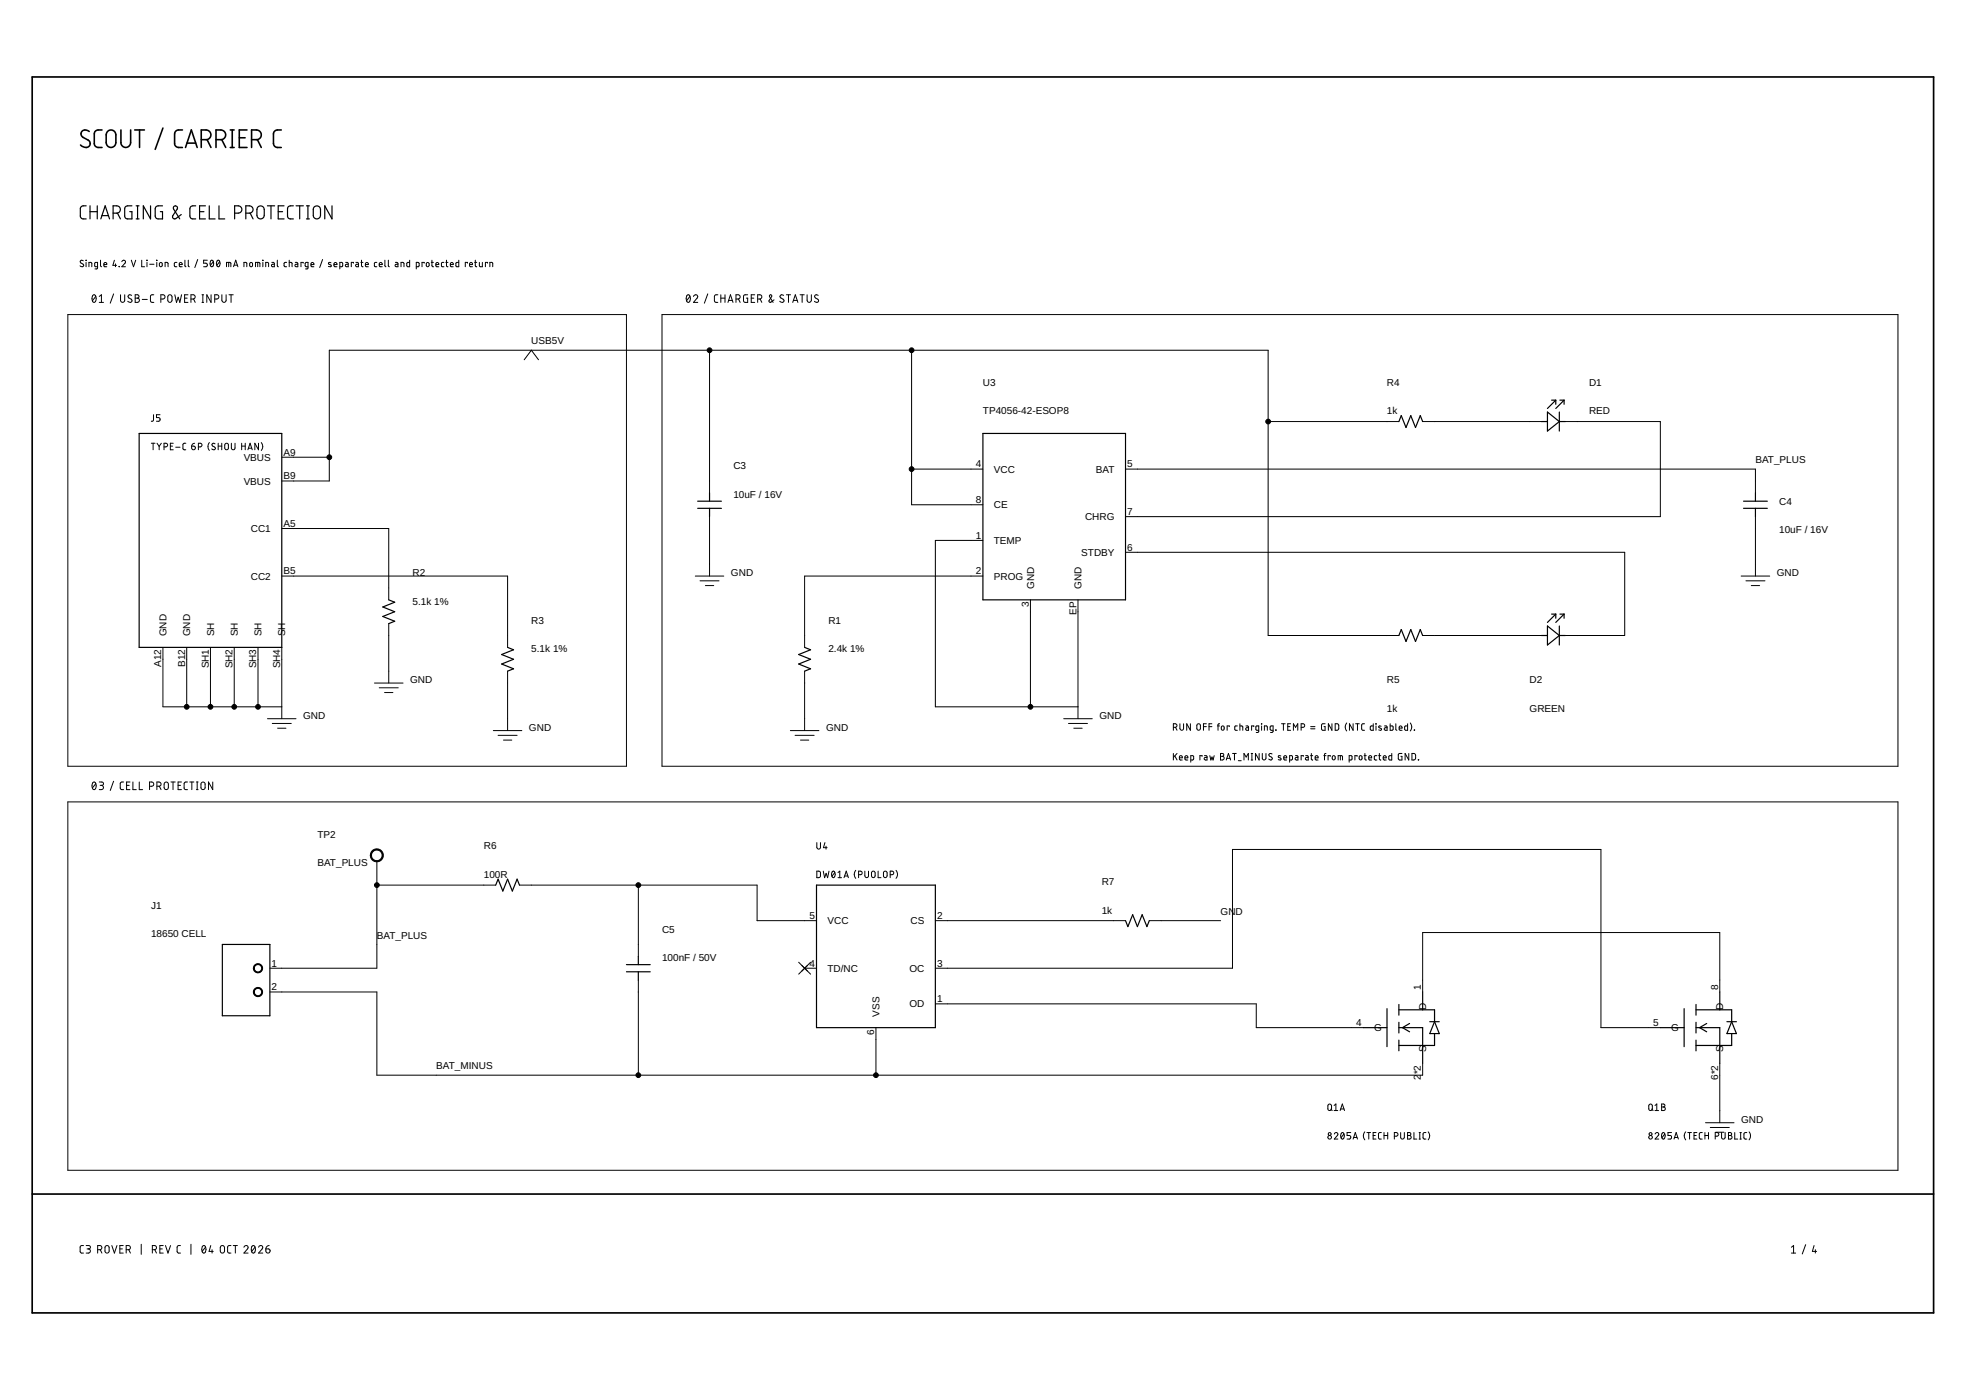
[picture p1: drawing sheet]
<svg xmlns="http://www.w3.org/2000/svg" width="420mm" height="297mm" viewBox="0 0 420 297" stroke-linecap="round" stroke-linejoin="round" font-family="sans-serif">
<path d="M6.9 16.4h406.3v264.2h-406.3zM6.9 255.2h406.3" fill="none" stroke="#000" stroke-width=".36"/>
<g fill="none" stroke="#000" stroke-width=".34">
<path d="M19.1 28.1a.95 .95 0 0 0-1.3-.3 .95 .95 0 0 0-.4 1.2l1.5 1a.89 .89 0 0 1 .2 1.2 .89 .89 0 0 1-1.3 .2l-.6-.4M21.8 27.8a1.42 1.42 0 0 0-1.5 .3l-.1 .5v2.1l.2 .6a1.6 1.6 0 0 0 1.4 .2M23 28.1a1.04 1.04 0 0 1 1.1-.2 1.04 1.04 0 0 1 .7 .9v1.7a1.04 1.04 0 0 1-1.1 1 1.04 1.04 0 0 1-1-1v-1.7zM25.8 27.8v2.7a1.04 1.04 0 0 0 1.1 1 1.04 1.04 0 0 0 1-1v-2.7M28.8 27.8h2.1M29.8 27.8v3.7M34.8 27.4l-1.6 4.5M39 27.8h-1.1l-.5 .5-.1 2.4 .3 .6a1.53 1.53 0 0 0 1.4 .2M39.6 31.5l1.3-3.7 1.2 3.7M40 30.6h1.8M43 29.8a1.8 1.8 0 0 0 1.8-.3 1.04 1.04 0 0 0 .2-1.1 1.04 1.04 0 0 0-1-.6h-1v3.7M44.3 29.8l.8 1.7"/>
<path d="M46.2 29.8a1.8 1.8 0 0 0 1.7-.3 1.04 1.04 0 0 0 .3-1.1 1.04 1.04 0 0 0-1-.6h-1v3.7M47.4 29.8l.8 1.7M49.2 31.5h.8M49.2 27.8h.8M49.6 27.8v3.7M51.1 29.4h1.3M52.8 27.8h-1.7v3.7h1.7M53.8 29.8a1.82 1.82 0 0 0 1.7-.3 1.04 1.04 0 0 0 .3-1.1 1.04 1.04 0 0 0-1-.6h-1v3.7M55 29.8l.8 1.7M60.1 27.8a1.42 1.42 0 0 0-1.5 .3l-.2 .5v2.1l.3 .6a1.53 1.53 0 0 0 1.4 .2"/>
</g>
<g fill="none" stroke="#000" stroke-width=".25">
<path d="M18.4 44l-1 .1-.2 .5v1.8l.4 .4h.8M19.2 44v2.8M19.2 45.2h1.6M20.8 44v2.8M21.5 46.8l1-2.8 .9 2.8M21.8 46.1h1.4M24.2 45.6a1.45 1.45 0 0 0 1.3-.3 .79 .79 0 0 0 .2-.9 .79 .79 0 0 0-.7-.4h-.8v2.8M25.1 45.6l.6 1.2M28.2 44h-.9l-.5 .2-.2 2 .3 .5 1.3 .1v-1.6h-.5M29.1 46.8h.6M29.1 44h.6M29.4 44v2.8"/>
<path d="M32.2 44v2.8l-1.6-2.8v2.8M34.7 44h-.9l-.5 .2-.1 2 .2 .5 1.3 .1v-1.6h-.4M38.7 45.8l-1.1 .9a.46 .46 0 0 1-.6 0 .46 .46 0 0 1-.1-.6l1-1.4a.45 .45 0 0 0-.4-.7 .45 .45 0 0 0-.4 .7l1.3 2.1M41.8 44l-1 .1-.2 .5 .1 1.9 .3 .3h.8M42.7 45.2h.9M43.9 44h-1.2v2.8h1.2M44.7 44v2.8h1.3M46.8 44v2.8h1.2M50.1 45.6a1.36 1.36 0 0 0 1.4-.3 .78 .78 0 0 0 .1-.9 .78 .78 0 0 0-.7-.4h-.8v2.8M52.5 45.6a1.36 1.36 0 0 0 1.4-.3 .78 .78 0 0 0 .1-.9 .78 .78 0 0 0-.7-.4h-.8v2.8M53.5 45.6l.6 1.2M55.2 44.2a.79 .79 0 0 1 .8-.1 .79 .79 0 0 1 .5 .7v1.2a.78 .78 0 0 1-.8 .8 .78 .78 0 0 1-.8-.8v-1.2z"/>
<path d="M57.1 44h1.6M57.9 44v2.8M59.5 45.2h.9M60.7 44h-1.2v2.8h1.2M62.7 44a1.14 1.14 0 0 0-1.1 .2l-.1 2.2 .4 .4h.8M63.3 44h1.5M64.1 44v2.8M65.5 46.8h.6M65.5 44h.6M65.8 44v2.8M67.2 44.2a.79 .79 0 0 1 .8-.1 .79 .79 0 0 1 .5 .7v1.2a.77 .77 0 0 1-.8 .8 .77 .77 0 0 1-.7-.8v-1.4zM71 44v2.8l-1.6-2.8v2.8"/>
<path d="M29.7 92.6h30.5v45.7h-30.5zM210.1 92.6h30.4v35.6h-30.4zM299 90.1l.5-1.3 1 2.6 1-2.6 1 2.6 1-2.6 .5 1.3M329.4 90.1h1.3M330.7 88.1l2.5 2-2.5 2zM331.6 85.5h.9M332.5 85.5l-1.8 1.8M332.5 85.5v.9M333.2 90.1h1.3M333.2 88.1v4M333.4 85.5h.9M334.3 85.5l-1.8 1.8"/>
<path d="M334.3 85.5v.9M149.1 107.1h5.1M149.1 108.6h5.1M151.6 105.3v1.8M151.6 108.6v1.8M372.6 107.1h5.1M372.6 108.6h5.1M375.2 105.3v1.8M375.2 108.6v1.8M83.1 128.2l1.2 .5-2.5 1 2.5 1-2.5 1 2.5 1.1-1.2 .5M108.5 138.3l1.2 .6-2.5 1 2.5 1-2.5 1 2.5 1-1.2 .5M172 138.3l1.2 .6-2.5 1 2.5 1-2.5 1 2.5 1-1.2 .5"/>
<path d="M299 135.8l.5-1.3 1 2.6 1-2.6 1 2.6 1-2.6 .5 1.3M329.4 135.8h1.3M330.7 133.8l2.5 2-2.5 2zM331.6 131.2h.9M332.5 131.2v.9M332.5 131.2l-1.8 1.8M333.2 133.8v4M333.2 135.8h1.3M333.4 131.2h.9M334.3 131.2v.9M334.3 131.2l-1.8 1.8M105.9 189.1l.5-1.2 1.1 2.5 1-2.5 1 2.5 1-2.5 .5 1.2"/>
<path d="M174.5 189.1h25.4v30.5h-25.4zM240.5 196.7l.5 1.3 1.1-2.5 1 2.5 1-2.5 1 2.5 .5-1.3M47.5 201.8h10.2v15.3h-10.2zM133.9 206.1h5.1M133.9 207.7h5.1M136.4 204.4v1.7M136.4 207.7v1.7M291.3 219.6h5.1M296.4 215.5v8.2M299 219.6h5v7.6M299 214.7v2.2M299 218.5v2.2"/>
<path d="M299 215.8h7.6v2.5M301.2 218.7l-1.5 .9 1.5 .9M304 212v3.8M305.6 218.3h2M306.6 218.3l1 2.6h-2zM354.8 219.6h5.1M359.9 215.5v8.2M362.5 219.6h5v7.6M362.5 215.8h7.6v2.5M362.5 214.7v2.2M362.5 218.5v2.2M364.7 218.7l-1.5 .9 1.5 .9"/>
<path d="M367.5 212v3.8M369.1 218.3h2M370.1 218.3l1 2.6h-2zM299 222.3v2.3M306.6 220.9v2.5h-7.6M362.5 222.3v2.3M370.1 220.9v2.5h-7.6"/>
</g>
<g fill="none" stroke="#000" stroke-width=".21">
<path d="M17.8 55.7l-.5-.1-.2 .3 .2 .3 .4 .2a.32 .32 0 0 1 .1 .5 .32 .32 0 0 1-.4 .1l-.3-.2M18.4 55.6h.1M18.4 56.1v.9M19 57v-.9l.6 .1v.8M20.8 57l-.5-.1v-.8h.5v1.1l-.1 .2-.4 .1M21.5 55.6v1.2l.2 .2M22.2 56.5h.6a.32 .32 0 0 0-.2-.4 .32 .32 0 0 0-.4 .3v.5l.6 .1M24.4 55.6l-.3 1.1h.8M24.7 56.4v.6M25.4 57h.1M26 55.9a.39 .39 0 0 1 .6-.3 .39 .39 0 0 1 .1 .6l-.7 .8h.8M28.1 55.6l.4 1.4 .5-1.4"/>
<path d="M30.3 55.6v1.4h.6M31.4 55.6l.1 .1zM31.4 56.1v.9M32 56.5h.9M33.5 55.6v.1zM33.5 56.1v.9M34.2 56.2l.2-.1 .2 .2v.5l-.2 .2-.3-.3zM35.3 57v-.9l.6 .1v.8M37.8 56.1h-.4l-.1 .2v.6l.5 .1M38.3 56.5h.6a.32 .32 0 0 0-.2-.4 .32 .32 0 0 0-.4 .3v.5l.6 .1M39.5 55.6v1.2l.3 .2M40.2 55.6l.1 1.3 .2 .1"/>
<path d="M42.2 55.5l-.6 1.7M44.3 55.6h-.8v.6h.5a.39 .39 0 0 1 .3 .4 .39 .39 0 0 1-.3 .4h-.5M45.1 55.7l.2-.1a.83 .83 0 0 1 0 1.4 .85 .85 0 0 1-.2-1.3zM45.6 55.9l-.6 .8M46.4 55.7l.1-.1a.74 .74 0 0 1 .6 .7 .74 .74 0 0 1-.4 .7 .85 .85 0 0 1-.3-1.3zM46.9 55.9l-.6 .8M48.4 57v-.9h.8l.1 .9M48.9 56.1v.9M49.9 57l.5-1.4 .4 1.4M50 56.7h.7M52.1 57v-.9l.6 .1v.8M53.5 56.2l.2-.1 .3 .2v.5l-.3 .2-.3-.2z"/>
<path d="M54.6 57v-.9l.9 .1v.8M55.1 56.1v.9M56.1 55.6l.1 .1zM56.2 56.1v.9M56.8 57v-.9l.6 .1v.8M58.1 56.1h.4l.1 .2v.7h-.4l-.1-.4 .5-.1M59.3 55.6v1.2l.2 .2M61.3 56.1h-.5l-.1 .2v.6l.6 .1M61.8 56.1l.6 .1v.8M61.8 55.6v1.4M63.1 56.1h.4l.1 .2v.7h-.4l-.1-.4 .5-.1M64.8 56.2v-.1h-.5v.9"/>
<path d="M65.8 57l-.5-.1v-.8h.5v1.1l-.1 .2-.4 .1M66.5 56.5h.6a.32 .32 0 0 0-.2-.4 .32 .32 0 0 0-.4 .3v.5l.6 .1M68.9 55.5l-.6 1.7M70.7 56.2l-.3-.1-.2 .2 .6 .4v.2h-.6M71.4 56.5h.6a.33 .33 0 0 0-.2-.4 .33 .33 0 0 0-.4 .3l.1 .6h.5M72.6 57l.6-.1-.1-.8h-.5v1.4M73.9 56.1h.4l.1 .2v.7h-.4l-.1-.4 .5-.1M75.5 56.2v-.1h-.4v.9M76.1 56.1h.4l.1 .2v.7h-.5l-.1-.2 .1-.2 .5-.1M77.1 56.1h.5M77.3 55.6v1.2l.3 .2M78.1 56.5h.6a.33 .33 0 0 0-.2-.4 .33 .33 0 0 0-.4 .3l.1 .6h.5"/>
<path d="M80.5 56.1h-.4l-.1 .2v.6l.5 .1M81 56.5h.7a.33 .33 0 0 0-.2-.4 .33 .33 0 0 0-.5 .3l.2 .6h.5M82.3 55.6v1.2l.2 .2M83 55.6v1.2l.2 .2M84.5 56.1h.4l.1 .2v.7h-.4l-.1-.4 .5-.1M85.7 57v-.9l.6 .1v.8M87.5 55.6v1.4h-.4l-.1-.8 .5-.1M89 57l.5-.1v-.8h-.5v1.4M90.7 56.2v-.1h-.5v.9M91.2 56.2l.3-.1 .2 .3v.4l-.2 .2-.4-.2zM92.2 56.1h.4M92.3 55.6v1.2l.3 .2"/>
<path d="M93.2 56.5h.6a.32 .32 0 0 0-.3-.4 .32 .32 0 0 0-.3 .3v.5l.6 .1M94.9 56.1h-.5l-.1 .2 .1 .6 .5 .1M95.3 56.1h.4M95.4 55.6v1.3l.3 .1M96.2 56.5h.7a.32 .32 0 0 0-.3-.4 .32 .32 0 0 0-.4 .3l.1 .5 .6 .1M98 55.6v1.4h-.5v-.8l.5-.1M99.9 56.2v-.1h-.5v.9M100.4 56.5h.6a.32 .32 0 0 0-.3-.4 .32 .32 0 0 0-.3 .3v.5l.6 .1M101.4 56.1h.5M101.6 55.6v1.3l.3 .1M102.4 56.1v.7l.3 .2h.4v-.9M104.2 56.2v-.1h-.5v.9"/>
<path d="M104.7 57v-.9l.6 .1v.8M14.5 67.2h119.4v96.5h-119.4zM19.9 63.1l.2-.1a.97 .97 0 0 1 0 1.6 1.03 1.03 0 0 1-.2-1.5zM20.5 63.4l-.8 .9M21.2 63.4l.5-.4v1.6M21.2 64.6h.9M24.3 62.8l-.7 2M25.8 63v1.2a.44 .44 0 0 0 .4 .4 .44 .44 0 0 0 .4-.4v-1.2M28.1 63.1l-.2-.1a.38 .38 0 0 0-.5 .1 .38 .38 0 0 0 .1 .6l.5 .2a.41 .41 0 0 1 .1 .7 .41 .41 0 0 1-.6-.1l-.2-.1M28.9 63h.5a.36 .36 0 0 1 .3 .4 .36 .36 0 0 1-.3 .3 .46 .46 0 0 1 .4 .5 .46 .46 0 0 1-.4 .4h-.5zM28.9 63.7h.5M30.4 64h1.1"/>
<path d="M32.9 63h-.5l-.2 .4v1l.3 .2h.4M34.4 63.9h.4a.46 .46 0 0 0 .5-.5 .46 .46 0 0 0-.5-.4h-.4v1.6M36 63.1l.3-.1 .3 .1 .2 1.1a.46 .46 0 0 1-.5 .4 .46 .46 0 0 1-.4-.4zM37.4 63l.3 1.6 .4-1.1 .3 1.1 .4-1.6M39.5 63.7h.5M40.2 63h-.7v1.6h.7M40.8 63.9h.5a.46 .46 0 0 0 .4-.5 .46 .46 0 0 0-.4-.4h-.5v1.6M41.4 63.9l.3 .7M43.2 64.6h.3M43.2 63h.3M43.3 63v1.6M45.1 63v1.6l-.9-1.6v1.6"/>
<path d="M45.9 63.9h.4a.46 .46 0 0 0 .5-.5 .46 .46 0 0 0-.5-.4h-.4v1.6M47.4 63v1.2a.46 .46 0 0 0 .5 .4 .46 .46 0 0 0 .4-.4v-1.2M48.9 63h.9M49.4 63v1.6M112 76.9l1.6-2.1 1.5 2.1M141.5 67.2h264.1v96.5h-264.1zM146.9 63.1l.1-.1a.8 .8 0 0 1 .6 .6 .8 .8 0 0 1-.2 .8l-.3 .2a1.06 1.06 0 0 1-.2-1.5zM147.4 63.4l-.7 .9M148.2 63.4a.44 .44 0 0 1 .6-.4 .44 .44 0 0 1 .2 .7l-.8 .9h.9M151.3 62.8l-.8 2M151.6 74.8v30.5M153.4 63h-.5l-.2 .4 .1 1.1 .6 .1"/>
<path d="M154.1 63.7h.8M154.1 63v1.6M154.9 63v1.6M155.6 64.6l.5-1.6 .6 1.6M155.7 64.2h.8M157.3 63.9h.4a.46 .46 0 0 0 .5-.5 .46 .46 0 0 0-.5-.4h-.4v1.6M157.8 63.9l.4 .7M159.8 63h-.7l-.2 .2v1.1l.2 .3h.7v-.9h-.3M160.5 63.7h.6M161.3 63h-.8v1.6h.8M161.9 63.9h.5a.46 .46 0 0 0 .4-.5 .46 .46 0 0 0-.4-.4h-.5v1.6M162.5 63.9l.3 .7"/>
<path d="M165.4 64.1l-.7 .5a.27 .27 0 0 1-.3-.1 .27 .27 0 0 1 0-.3l.5-.8a.26 .26 0 0 0-.2-.4 .26 .26 0 0 0-.2 .4l.7 1.2M167.5 63.1l-.6-.1-.2 .4 .1 .2 .7 .5a.47 .47 0 0 1-.3 .5 .47 .47 0 0 1-.6-.2M168.1 63h.9M168.5 63v1.6M169.4 64.6l.6-1.6 .5 1.6M169.6 64.2h.8M171 63h.9M171.4 63v1.6M172.5 63v1.2a.46 .46 0 0 0 .4 .4 .46 .46 0 0 0 .5-.4v-1.2M174.9 63.1l-.2-.1a.38 .38 0 0 0-.6 .1 .38 .38 0 0 0 .2 .6l.5 .2a.41 .41 0 0 1 0 .7 .41 .41 0 0 1-.6-.1l-.1-.1M194.8 74.8v33.1h15.3M32.3 94.7h.8"/>
<path d="M32.7 94.7v1.4M32.8 88.6v1.2l-.5 .2M33.5 94.7l.5 .7M34 95.4v.7M34.2 88.6h-.8v.6h.5a.4 .4 0 0 1 .3 .4 .4 .4 0 0 1-.3 .4h-.5M34.5 94.7l-.5 .7M35.1 95.5h.3a.39 .39 0 0 0 .4-.4 .39 .39 0 0 0-.4-.4h-.3v1.4M36.4 95.3h.5M37 94.7h-.6v1.4h.6M37.5 95.6h1M39.7 94.7h-.4l-.2 .3v.9l.2 .2h.4M41 95.3h.4a.4 .4 0 0 1 .4 .5 .4 .4 0 0 1-.5 .3 .4 .4 0 0 1-.3-.4z"/>
<path d="M41.6 94.7l-.4 .1-.2 .5M42.4 95.5h.4a.39 .39 0 0 0 .4-.4 .39 .39 0 0 0-.4-.4h-.4v1.4M44.7 94.6l-.3 .8 .3 .9M46 94.8l-.2-.1a.33 .33 0 0 0-.5 .2 .33 .33 0 0 0 .1 .4l.5 .2a.35 .35 0 0 1 0 .6 .35 .35 0 0 1-.5-.1l-.1-.1M46.6 95.3h.8M46.6 94.7v1.4M47.4 94.7v1.4M48.2 94.8h.5l.1 .9a.39 .39 0 0 1-.4 .4 .39 .39 0 0 1-.4-.4zM49.4 94.7v1a.39 .39 0 0 0 .4 .4 .39 .39 0 0 0 .4-.4v-1M51.6 95.3h.8M51.6 94.7v1.4M52.4 94.7v1.4"/>
<path d="M53 96.1l.4-1.4 .5 1.4M53.1 95.8h.7M55.2 94.7v1.4l-.7-1.4v1.4M55.8 94.6l.4 .8-.4 .9M60.2 97.7h10.2M271 90.1h28M304 90.1h25.4M334.5 90.1h20.3v20.3h-114.3M60.2 112.9h22.9v15.3M60.2 102.8h10.2v-28h200.6v61h28M151.6 110.4v12.7M194.8 100.2h15.3"/>
<path d="M210.1 115.5h-10.2v35.5h30.5M240.5 100.2h134.7v5.1M240.5 118h106.7v17.8h-12.7M375.2 110.4v12.7M34.8 138.3v12.7h25.4M39.9 138.3v12.7M45 138.3v12.7M50.1 138.3v12.7M55.1 138.3v12.7M60.2 123.1h48.3v15.2M60.2 138.3v15.3M83.1 133.3v12.7"/>
<path d="M148.6 123.1h6.1M149.6 124.1h4.1M150.7 125.1h1.8M210.1 123.1h-38.1v15.2M220.2 128.2v22.8M230.4 128.2v25.4M304 135.8h25.4M372.1 123.1h6.1M373.1 124.1h4.1M374.3 125.1h1.7M57.2 153.6h6.1M58.2 154.6h4.1"/>
<path d="M59.3 155.6h1.8M80 146h6.1M81 147h4.1M82.2 148h1.8M105.4 156.1h6.1M106.4 157.1h4.1M107.6 158.2h1.8M108.5 143.4v12.7M168.9 156.1h6.1M169.9 157.1h4.1M171.1 158.2h1.7M172 143.4v12.7"/>
<path d="M227.3 153.6h6.1M228.3 154.6h4.1M229.5 155.6h1.8M250.8 155.4h.3a.38 .38 0 0 0 .4-.4 .38 .38 0 0 0-.4-.3h-.3v1.4M251.2 155.4l.3 .7M252.2 154.7v1a.39 .39 0 0 0 .4 .4 .39 .39 0 0 0 .3-.4v-1M254.4 154.7v1.4l-.8-1.4v1.4M255.9 154.8h.5l.1 .9a.38 .38 0 0 1-.3 .4 .38 .38 0 0 1-.4-.4zM257.2 155.3h.6M257.8 154.7h-.6v1.4M258.4 155.3h.6M259 154.7h-.6v1.4"/>
<path d="M260.2 155.1h.4M260.6 154.7l-.3 .1v1.3M261 155.3l.2-.2 .4 .2-.1 .7h-.3l-.2-.1zM262.7 155.3v-.2h-.4v1M264.4 155.1l-.4 .1-.1 .2v.5l.5 .2M265 155.1l.6 .1v.9M265 154.7v1.4M266.3 155.1l.5 .1v.9l-.5-.1 .1-.5h.4M267.9 155.3v-.2h-.4v1M269 156.1l-.6-.2 .1-.7 .5-.1v1.2l-.1 .2h-.4M269.6 154.7h.1M269.6 155.1v1"/>
<path d="M270.2 156.1v-1l.6 .1v.9M272.1 156.1l-.6-.2 .1-.7 .5-.1v1.2l-.2 .2h-.4M272.6 156.1h.1M273.9 154.7h.8M274.3 154.7v1.4M275.2 155.3h.5M275.8 154.7h-.6v1.4h.6M276.4 156.1v-1.4l.5 .7 .4-.7v1.4M278.1 155.4h.3a.38 .38 0 0 0 .4-.4 .38 .38 0 0 0-.4-.3h-.3v1.4M280.1 155.3h.9M280.1 155.7h.9M283.2 154.7h-.6l-.2 .2v.8l.2 .3 .6 .1v-.8h-.2"/>
<path d="M284.6 154.7v1.4l-.7-1.4v1.4M285.3 154.7h.6l.2 .2v.9l-.2 .2-.6 .1zM287.8 154.5l-.3 .9 .3 .8M289.2 154.7v1.4l-.8-1.4v1.4M289.7 154.7h.8M290.1 154.7v1.4M291.6 154.7h-.4l-.2 .3v.9l.2 .1 .4 .1M293.5 154.7v1.4l-.5-.1-.1-.8 .6-.1M294 154.7h.1M294.1 155.1v1M295.2 155.2h-.5l-.1 .1 .6 .4v.3h-.6M295.9 155.1l.5 .1v.9l-.5-.1 .1-.5h.4"/>
<path d="M297.1 154.7v1.4l.5-.1 .1-.8-.6-.1M298.3 154.7v1.1l.2 .3M299 155.6h.6a.32 .32 0 0 0-.2-.5 .32 .32 0 0 0-.4 .3v.5l.6 .2M300.8 154.7v1.4l-.5-.1-.1-.8 .6-.1M301.4 154.5l.3 .9-.3 .8M302.2 156l.1 .1zM14.5 171.4h391.1v78.7h-391.1zM19.9 167.2l.2-.1a.97 .97 0 0 1 0 1.6 1.02 1.02 0 0 1-.2-1.5zM20.5 167.5l-.8 .9M21.2 167.1h.6a.36 .36 0 0 1 .3 .4 .36 .36 0 0 1-.3 .3h-.4M21.7 167.8a.46 .46 0 0 1 .4 .5 .46 .46 0 0 1-.4 .4h-.5M24.3 166.9l-.7 2"/>
<path d="M26.4 167.1l-.5 .1-.2 .3v1l.2 .2h.5M27.1 167.8h.5M27.8 167.1h-.7v1.6h.7M28.4 167.1v1.6h.7M29.8 167.1v1.6h.7M32 168h.4a.46 .46 0 0 0 .5-.4 .46 .46 0 0 0-.5-.5h-.4v1.6M33.5 168h.5a.46 .46 0 0 0 .4-.4 .46 .46 0 0 0-.4-.5h-.5v1.6M34.1 168l.3 .7M35.2 167.3l.3-.2 .4 .2 .1 1a.46 .46 0 0 1-.5 .4 .46 .46 0 0 1-.4-.4zM36.5 167.1h.9M37 167.1v1.6M38.1 167.8h.5"/>
<path d="M38.8 167.1h-.7v1.6h.7M40.1 167.1l-.5 .1-.3 .3 .1 1 .2 .2h.5M40.6 167.1h.8M41 167.1v1.6M42 168.7h.3M42 167.1h.3M42.1 167.1v1.6M43.1 167.3l.3-.2 .4 .3v.9a.44 .44 0 0 1-.4 .4 .44 .44 0 0 1-.5-.4zM45.5 167.1v1.6l-.9-1.6v1.6M250.8 161v1.4M251.1 161.5l.4 .9M251.5 161l-.7 .9"/>
<path d="M252.1 161.9h.6a.32 .32 0 0 0-.2-.4 .32 .32 0 0 0-.4 .3v.5l.6 .1M253.2 161.9h.7a.32 .32 0 0 0-.3-.4 .32 .32 0 0 0-.4 .3l.1 .5 .6 .1M254.5 162.4l.6-.1-.1-.8h-.5v1.4M256.9 161.6v-.1h-.5v.9M257.4 161.5l.5 .1 .1 .8-.6-.1 .1-.4h.5M258.6 161.5l.2 .9 .2-.6 .2 .6 .3-.9M260.8 161l.7 .1v.3l-.3 .2a.39 .39 0 0 1 .4 .4 .39 .39 0 0 1-.4 .4h-.4zM260.8 161.6h.4M262.1 162.4l.4-1.4 .5 1.4M262.2 162.1h.7M263.4 161h.8M263.8 161v1.4"/>
<path d="M264.6 162.6h.7M265.9 162.4v-1.4l.4 .8 .5-.8v1.4M267.4 162.4h.3M267.4 161h.3M267.5 161v1.4M269.1 161v1.4l-.8-1.4v1.4M269.8 161v1a.39 .39 0 0 0 .4 .4 .39 .39 0 0 0 .4-.4v-1M271.8 161.1l-.4-.1-.2 .3 .6 .5a.35 .35 0 0 1 0 .6 .35 .35 0 0 1-.5-.1l-.2-.1M273.7 161.5h-.4l-.1 .2 .5 .3 .1 .3h-.6M274.4 161.9h.6a.32 .32 0 0 0-.2-.4 .32 .32 0 0 0-.4 .3v.5l.6 .1M275.6 162.4l.6-.1-.1-.8h-.5v1.4M276.9 161.5h.4l.1 .2v.7h-.5l-.1-.2v-.2l.6-.1"/>
<path d="M278.5 161.6v-.1h-.4v.9M279 161.5l.5 .1 .1 .8-.6-.1 .1-.4h.5M280.1 161.5h.4M280.2 161l.1 1.3 .2 .1M281.1 161.9h.6a.32 .32 0 0 0-.2-.4 .32 .32 0 0 0-.4 .3v.5l.6 .1M282.9 161.5h.5M283.4 161l-.3 .1v1.3M284.3 161.6v-.1h-.5v.9M284.8 161.5h.3l.2 .3v.4l-.2 .2-.4-.3zM286 162.4v-.9h.8l.1 .9M286.4 161.5v.9M288.3 162.4l.6-.1-.1-.8h-.5v1.4"/>
<path d="M290 161.6v-.1h-.4v.9M290.6 161.5h.3l.2 .1v.6l-.2 .2-.4-.2zM291.5 161.5h.5M291.7 161v1.3l.3 .1M292.5 161.9h.6a.32 .32 0 0 0-.2-.4 .32 .32 0 0 0-.4 .3v.5l.6 .1M294.3 161.5h-.5l-.1 .2v.6l.6 .1M294.6 161.5h.5M294.8 161v1.2l.3 .2M295.6 161.9h.6a.33 .33 0 0 0-.2-.4 .33 .33 0 0 0-.4 .3l.1 .6h.5M297.4 161v1.4h-.5l-.1-.8 .6-.1M299.6 161h-.6l-.1 .2-.1 .9 .2 .3h.6v-.8h-.2M301.1 161v1.4l-.8-1.4v1.4"/>
<path d="M301.8 161h.5l.2 .2v.8l-.2 .4h-.5zM303.1 162.3l.1 .1zM80.5 184.1v22.8h-22.8M80.5 189.1h25.4M111 189.1h50.8v7.6h12.7M136.4 189.1v15.3M174.6 186.2h.5l.2 .2v.9l-.2 .2-.5 .1zM174.6 180.1v1a.39 .39 0 0 0 .4 .4 .39 .39 0 0 0 .3-.4v-1M175.9 186.2l.3 1.4 .4-1 .3 1 .3-1.4M176.3 180.1l-.3 1h.8M176.5 180.8v.7M177.9 186.2h.1a.69 .69 0 0 1 .5 .6 .69 .69 0 0 1-.5 .7l-.3-.4z"/>
<path d="M178.4 186.5l-.6 .7M179.1 187.6h.8M179.1 186.5l.4-.3v1.4M180.4 187.6l.4-1.4 .5 1.4M180.5 187.2h.7M182.9 186l-.3 .9 .3 .8M183.5 186.9h.4a.38 .38 0 0 0 .4-.4 .38 .38 0 0 0-.4-.3h-.4v1.4M184.8 186.2v1a.39 .39 0 0 0 .4 .4 .39 .39 0 0 0 .4-.4v-1M186.4 186.3h.5l.1 .9a.39 .39 0 0 1-.4 .4 .39 .39 0 0 1-.4-.4zM187.7 186.2v1.4h.6M188.9 186.3h.6l.1 .9a.39 .39 0 0 1-.4 .4 .39 .39 0 0 1-.4-.4zM190.2 186.9h.4a.38 .38 0 0 0 .4-.4 .38 .38 0 0 0-.4-.3h-.4v1.4"/>
<path d="M191.5 186l.3 .9-.3 .8M199.9 196.7h40.6M245.6 196.7h15.3M57.7 212h22.8v17.8h223.5v-2.6M136.4 209.4v20.4M170.7 205.6l2.5 2.6M172 206.9h2.5M173.2 205.6l-2.5 2.6M187.2 219.6v10.2M199.9 206.9h63.5v-25.4h78.7v38.1h12.7M199.9 214.5h68.6v5.1h22.8M304 212v-12.7h63.5v12.7"/>
<path d="M283.9 236.1l.3-.2 .2 .2 .2 .8a.39 .39 0 0 1-.4 .4 .39 .39 0 0 1-.4-.4zM284.4 237l.3 .3M285.1 236.2l.4-.3v1.4M285.1 237.3h.8M286.4 237.3l.5-1.4 .4 1.4M286.5 237h.7M352.5 236.1l.2-.2 .3 .2 .1 .8a.38 .38 0 0 1-.4 .4 .38 .38 0 0 1-.3-.4zM353 237l.3 .3M353.7 237.3h.8M353.7 236.2l.4-.3v1.4M355.1 235.9l.6 .2 .1 .2-.3 .3a.38 .38 0 0 1 .4 .3 .38 .38 0 0 1-.4 .4h-.4zM355.1 236.6h.4"/>
<path d="M364.5 239.9h6.1M367.5 227.2v12.7M285.2 242.3a.38 .38 0 0 1 .5-.3 .38 .38 0 0 1 .1 .7l-.6 .7h.7M286.8 242a.74 .74 0 0 1 .5 .7 .74 .74 0 0 1-.4 .7 .86 .86 0 0 1-.1-1.4zM287.2 242.3l-.6 .8M288.7 242h-.8v.7h.5a.39 .39 0 0 1 .3 .3 .39 .39 0 0 1-.3 .4h-.5M289.2 243.4l.4-1.4 .5 1.4M289.3 243.1h.7M291.7 241.9l-.3 .8 .3 .9M292.1 242h.8M292.5 242v1.4M293.5 242.7h.4"/>
<path d="M294.1 242h-.6v1.4h.6M295.2 242h-.4l-.2 .3v.9l.2 .2h.4M295.8 242.7h.8M295.8 242v1.4M296.6 242v1.4M298 242.8h.4a.39 .39 0 0 0 .4-.4 .39 .39 0 0 0-.4-.4h-.4v1.4M299.3 242v1a.39 .39 0 0 0 .4 .4 .39 .39 0 0 0 .4-.4v-1M300.8 242l.7 .1v.4l-.3 .2a.38 .38 0 0 1 .4 .3 .38 .38 0 0 1-.4 .4h-.4zM300.8 242.7h.4M302.2 242v1.4h.6M303.3 243.4h.3M303.3 242h.3"/>
<path d="M303.4 242v1.4M304.7 242h-.4l-.2 .3v.9l.2 .2h.4M305.2 241.9l.3 .8-.3 .9M353.7 242.3a.39 .39 0 0 1 .6-.3 .39 .39 0 0 1 .1 .7l-.7 .7h.8M355.3 242.1l.1-.1a.71 .71 0 0 1 .5 .7 .71 .71 0 0 1-.5 .7l-.3-.7zM355.8 242.3l-.6 .8M357.2 242h-.7v.7h.4a.39 .39 0 0 1 .3 .3 .39 .39 0 0 1-.3 .4h-.4M357.8 243.4l.4-1.4 .5 1.4M357.9 243.1h.7M360.3 241.9l-.4 .8 .4 .9M360.7 242h.8M361.1 242v1.4"/>
<path d="M362 242.7h.5M362.6 242h-.6v1.4h.6M363.8 242h-.5l-.1 .3v.9l.1 .2h.5M364.4 242.7h.7M364.4 242v1.4M365.1 242v1.4M365.5 240.9h4.1M366.6 242.8h.3a.39 .39 0 0 0 .4-.4 .39 .39 0 0 0-.4-.4h-.3v1.4M366.6 242h1.8M367.9 242v1a.38 .38 0 0 0 .4 .4 .38 .38 0 0 0 .4-.4v-1M369.4 242l.6 .1 .1 .3-.3 .3a.38 .38 0 0 1 .4 .3 .38 .38 0 0 1-.4 .4h-.4zM369.4 242.7h.4"/>
<path d="M370.7 242v1.4h.7M371.8 243.4h.4M371.8 242h.4M372 242v1.4M373.3 242h-.4l-.2 .3v.9l.2 .2h.4M373.8 241.9l.3 .8-.3 .9M17.8 266.2h-.5l-.2 .3v1.1l.2 .2h.5M18.4 266.2h.6a.36 .36 0 0 1 .3 .3 .36 .36 0 0 1-.3 .4h-.4M18.9 266.9a.44 .44 0 0 1 .4 .4 .44 .44 0 0 1-.4 .5h-.5M20.9 267.1h.4a.44 .44 0 0 0 .5-.5 .44 .44 0 0 0-.5-.4h-.4v1.6M21.4 267.1l.4 .7M22.6 266.3l.3-.1 .3 .1 .1 1a.44 .44 0 0 1-.4 .5 .44 .44 0 0 1-.5-.5z"/>
<path d="M23.9 266.2l.5 1.6 .6-1.6M25.6 266.9h.6M26.3 266.2h-.7v1.6h.7M27 267.1h.4a.44 .44 0 0 0 .5-.5 .44 .44 0 0 0-.5-.4h-.4v1.6M27.5 267.1l.4 .7M30.2 265.9v2.2M32.6 267.1h.4a.44 .44 0 0 0 .4-.5 .44 .44 0 0 0-.4-.4h-.4v1.6M33.1 267.1l.3 .7M34.2 266.9h.5M34.9 266.2h-.7v1.6h.7M35.4 266.2l.5 1.6 .5-1.6M38.6 266.2h-.5l-.3 .3 .1 1.1 .2 .2h.5"/>
<path d="M40.8 265.9v2.2M43.3 266.3l.3-.1a.93 .93 0 0 1 0 1.6 1.02 1.02 0 0 1-.3-1.5zM43.9 266.5l-.7 .9M45 266.2l-.3 1.2h.9M45.3 267.1v.7M47.2 266.3l.3-.1 .3 .1 .2 1a.46 .46 0 0 1-.5 .5 .46 .46 0 0 1-.4-.5zM49.4 266.2h-.5l-.3 .3 .1 1.1 .2 .2h.5M49.8 266.2h.9M50.3 266.2v1.6M52.1 266.5a.44 .44 0 0 1 .7-.3 .44 .44 0 0 1 .1 .7l-.8 .9h.9M53.9 266.3l.2-.1a.95 .95 0 0 1 0 1.6 1 1 0 0 1-.2-1.5zM54.5 266.5l-.7 .9"/>
<path d="M55.3 266.5a.44 .44 0 0 1 .6-.3 .44 .44 0 0 1 .1 .7l-.7 .9h.9M56.8 266.9h.6a.45 .45 0 0 1 .3 .5 .45 .45 0 0 1-.5 .4 .45 .45 0 0 1-.4-.5zM57.5 266.2l-.4 .1-.3 .6M382.8 267.8h1M382.8 266.5l.5-.3v1.6M385.9 266l-.7 2M387.7 266.2l-.4 1.2h.9M388 267.1v.7"/>
<circle cx="284.2" cy="243" r=".39"/>
<circle cx="284.2" cy="242.3" r=".31"/>
<circle cx="352.7" cy="243" r=".39"/>
<circle cx="352.8" cy="242.3" r=".31"/>
</g>
<g fill="#000" stroke="#000" stroke-width=".21">
<path d="M79.5 181.8a1.4 1.4 0 0 1 2.2 .3 1.4 1.4 0 0 1-.8 2 1.4 1.4 0 0 1-1.8-1.3h.3a1.14 1.14 0 0 1 1.7-1 1.14 1.14 0 0 1 .1 2 1.14 1.14 0 0 1-1.8-.7v-.3h-.3z" fill-rule="evenodd"/>
<path d="M54.3 211.4a.99 .99 0 0 1 1.6 0 .99 .99 0 0 1-.5 1.5 .99 .99 0 0 1-1.3-.9h.3a.79 .79 0 0 1 1.1-.7 .79 .79 0 0 1 .1 1.4 .79 .79 0 0 1-1.2-.5v-.2h-.3z" fill-rule="evenodd"/>
<path d="M54.3 206.4a.99 .99 0 0 1 1.6-.1 .99 .99 0 0 1-.5 1.5 .99 .99 0 0 1-1.3-.9h.3a.79 .79 0 0 1 1.1-.7 .79 .79 0 0 1 .1 1.4 .79 .79 0 0 1-1.2-.5v-.2h-.3z" fill-rule="evenodd"/>
<circle cx="151.6" cy="74.8" r=".51"/>
<circle cx="194.8" cy="74.8" r=".51"/>
<circle cx="70.4" cy="97.7" r=".51"/>
<circle cx="271" cy="90.1" r=".51"/>
<circle cx="194.8" cy="100.2" r=".51"/>
<circle cx="39.9" cy="151" r=".51"/>
<circle cx="45" cy="151" r=".51"/>
<circle cx="50.1" cy="151" r=".51"/>
<circle cx="55.1" cy="151" r=".51"/>
<circle cx="220.2" cy="151" r=".51"/>
<circle cx="80.5" cy="189.1" r=".51"/>
<circle cx="136.4" cy="189.1" r=".51"/>
<circle cx="136.4" cy="229.8" r=".51"/>
<circle cx="187.2" cy="229.8" r=".51"/>
</g>
<g font-size="2.1">
<text x="113.6" y="73.6">USB5V</text>
<text x="210.1" y="82.5">U3</text>
<text x="296.4" y="82.5">R4</text>
<text x="339.6" y="82.5">D1</text>
<text x="210.1" y="88.6">TP4056-42-ESOP8</text>
<text x="296.4" y="88.6">1k</text>
<text x="339.6" y="88.6">RED</text>
<text x="52.1" y="98.5">VBUS</text>
<text x="60.6" y="97.4">A9</text>
<text x="156.7" y="100.2">C3</text>
<text x="208.5" y="99.9">4</text>
<text x="212.4" y="101">VCC</text>
<text x="234.2" y="101">BAT</text>
<text x="240.9" y="99.9">5</text>
<text x="375.1" y="99">BAT_PLUS</text>
<text x="52.1" y="103.5">VBUS</text>
<text x="60.6" y="102.4">B9</text>
<text x="156.7" y="106.3">10uF / 16V</text>
<text x="208.5" y="107.5">8</text>
<text x="380.2" y="107.9">C4</text>
<text x="53.6" y="113.7">CC1</text>
<text x="60.6" y="112.6">A5</text>
<text x="212.4" y="108.6">CE</text>
<text x="231.9" y="111.2">CHRG</text>
<text x="240.9" y="110">7</text>
<text x="380.2" y="114">10uF / 16V</text>
<text x="208.5" y="115.1">1</text>
<text x="212.4" y="116.2">TEMP</text>
<text x="231.1" y="118.8">STDBY</text>
<text x="240.9" y="117.7">6</text>
<text x="53.6" y="123.9">CC2</text>
<text x="60.6" y="122.7">B5</text>
<text x="88.2" y="123.1">R2</text>
<text x="156.2" y="123.1">GND</text>
<text x="208.5" y="122.7">2</text>
<text x="212.4" y="123.9">PROG</text>
<text x="221" y="125.8" transform="rotate(-90 221 125.8)">GND</text>
<text x="231.1" y="125.8" transform="rotate(-90 231.1 125.8)">GND</text>
<text x="379.7" y="123.1">GND</text>
<text x="88.2" y="129.2">5.1k 1%</text>
<text x="219.9" y="129.7" transform="rotate(-90 219.9 129.7)">3</text>
<text x="230" y="131.4" transform="rotate(-90 230 131.4)">EP</text>
<text x="35.6" y="136" transform="rotate(-90 35.6 136)">GND</text>
<text x="40.7" y="136" transform="rotate(-90 40.7 136)">GND</text>
<text x="45.7" y="136" transform="rotate(-90 45.7 136)">SH</text>
<text x="50.8" y="136" transform="rotate(-90 50.8 136)">SH</text>
<text x="55.9" y="136" transform="rotate(-90 55.9 136)">SH</text>
<text x="61" y="136" transform="rotate(-90 61 136)">SH</text>
<text x="113.6" y="133.3">R3</text>
<text x="177" y="133.3">R1</text>
<text x="34.5" y="142.5" transform="rotate(-90 34.5 142.5)">A12</text>
<text x="39.5" y="142.5" transform="rotate(-90 39.5 142.5)">B12</text>
<text x="44.6" y="142.8" transform="rotate(-90 44.6 142.8)">SH1</text>
<text x="49.7" y="142.8" transform="rotate(-90 49.7 142.8)">SH2</text>
<text x="54.8" y="142.8" transform="rotate(-90 54.8 142.8)">SH3</text>
<text x="59.9" y="142.8" transform="rotate(-90 59.9 142.8)">SH4</text>
<text x="113.6" y="139.4">5.1k 1%</text>
<text x="177" y="139.4">2.4k 1%</text>
<text x="87.6" y="146">GND</text>
<text x="296.4" y="146">R5</text>
<text x="326.9" y="146">D2</text>
<text x="64.8" y="153.6">GND</text>
<text x="235" y="153.6">GND</text>
<text x="296.4" y="152.1">1k</text>
<text x="326.9" y="152.1">GREEN</text>
<text x="113" y="156.1">GND</text>
<text x="176.5" y="156.1">GND</text>
<text x="67.8" y="179">TP2</text>
<text x="67.8" y="185.1">BAT_PLUS</text>
<text x="103.4" y="181.5">R6</text>
<text x="103.4" y="187.6">100R</text>
<text x="235.5" y="189.1">R7</text>
<text x="32.3" y="194.2">J1</text>
<text x="173" y="196.4">5</text>
<text x="176.8" y="197.5">VCC</text>
<text x="194.6" y="197.5">CS</text>
<text x="200.3" y="196.4">2</text>
<text x="235.5" y="195.2">1k</text>
<text x="260.9" y="195.5">GND</text>
<text x="32.3" y="200.3">18650 CELL</text>
<text x="80.5" y="200.6">BAT_PLUS</text>
<text x="141.5" y="199.3">C5</text>
<text x="58" y="206.6">1</text>
<text x="141.5" y="205.4">100nF / 50V</text>
<text x="173" y="206.6">4</text>
<text x="176.8" y="207.7">TD/NC</text>
<text x="194.3" y="207.7">OC</text>
<text x="200.3" y="206.6">3</text>
<text x="58" y="211.6">2</text>
<text x="194.3" y="215.3">OD</text>
<text x="200.3" y="214.2">1</text>
<text x="303.7" y="211.6" transform="rotate(-90 303.7 211.6)">1</text>
<text x="304.8" y="215.9" transform="rotate(-90 304.8 215.9)">D</text>
<text x="367.2" y="211.6" transform="rotate(-90 367.2 211.6)">8</text>
<text x="368.3" y="215.9" transform="rotate(-90 368.3 215.9)">D</text>
<text x="186.8" y="221.2" transform="rotate(-90 186.8 221.2)">6</text>
<text x="188" y="217.3" transform="rotate(-90 188 217.3)">VSS</text>
<text x="289.8" y="219.3">4</text>
<text x="293.7" y="220.4">G</text>
<text x="353.3" y="219.3">5</text>
<text x="357.2" y="220.4">G</text>
<text x="304.8" y="224.9" transform="rotate(-90 304.8 224.9)">S</text>
<text x="368.3" y="224.9" transform="rotate(-90 368.3 224.9)">S</text>
<text x="93.2" y="228.5">BAT_MINUS</text>
<text x="303.7" y="230.8" transform="rotate(-90 303.7 230.8)">2</text>
<text x="303.7" y="229.6" transform="rotate(-90 303.7 229.6)">*2</text>
<text x="367.2" y="230.8" transform="rotate(-90 367.2 230.8)">6*2</text>
<text x="372.1" y="239.9">GND</text>
</g>
</svg>
